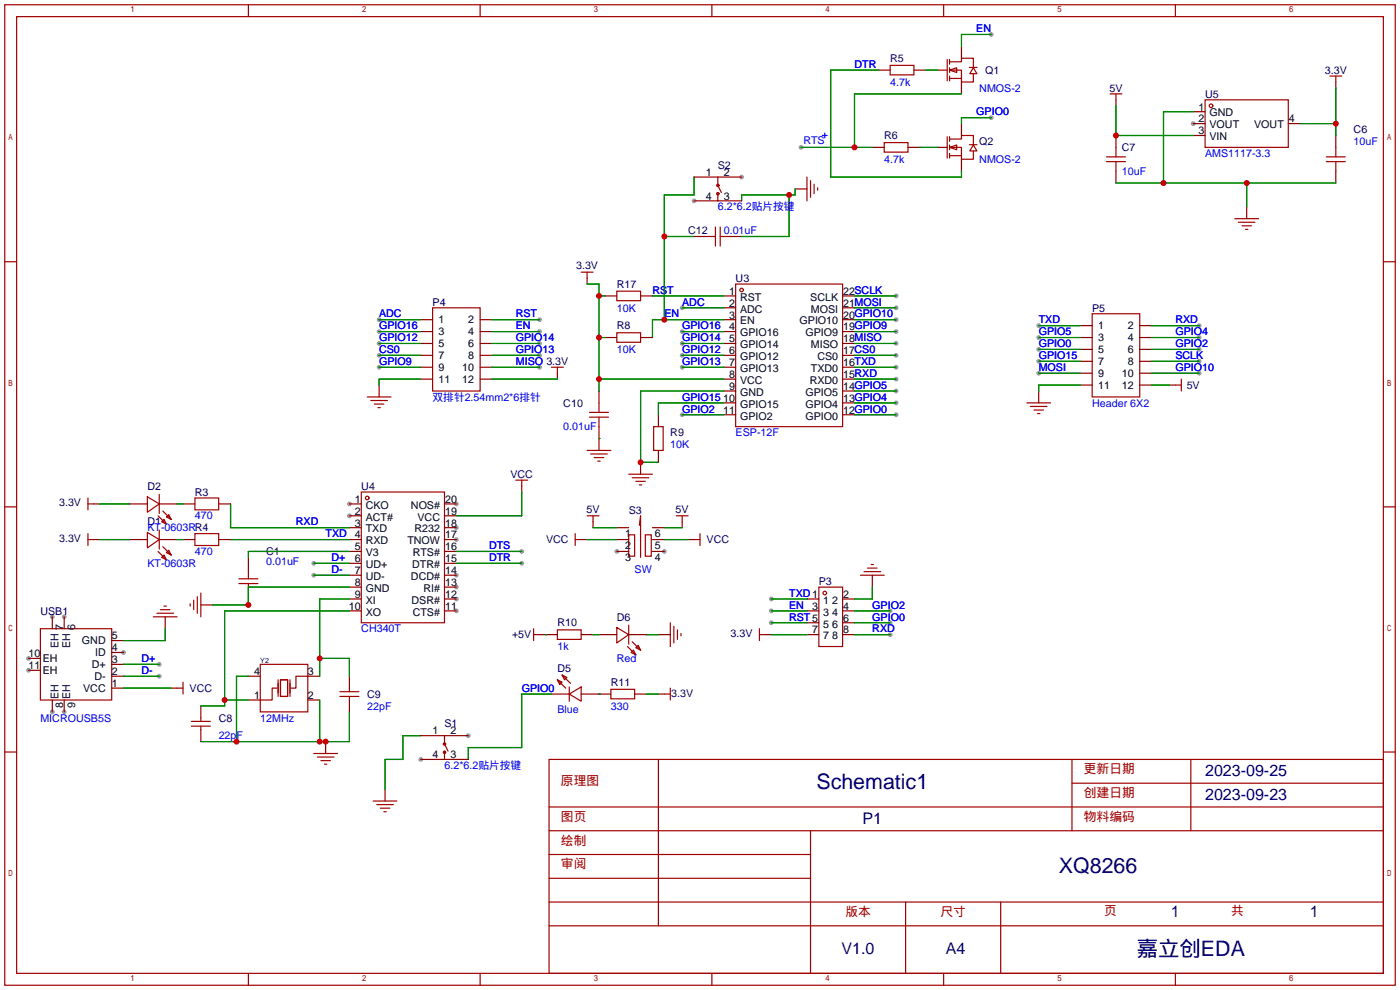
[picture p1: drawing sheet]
<svg xmlns="http://www.w3.org/2000/svg" width="299mm" height="212mm" viewBox="0 0 299 212" stroke-linecap="round" stroke-linejoin="round" font-family="sans-serif">
<g fill="#999">
<circle cx="74.7" cy="107.7" r=".51"/>
<circle cx="74.7" cy="110.2" r=".51"/>
<circle cx="97.5" cy="130.6" r=".51"/>
<circle cx="97.5" cy="128" r=".51"/>
<circle cx="97.5" cy="125.5" r=".51"/>
<circle cx="97.5" cy="122.9" r=".51"/>
<circle cx="97.5" cy="115.3" r=".51"/>
<circle cx="97.5" cy="112.8" r=".51"/>
<circle cx="97.5" cy="107.7" r=".51"/>
<circle cx="26.4" cy="139.4" r=".51"/>
<circle cx="13.7" cy="131.8" r=".51"/>
<circle cx="11.2" cy="131.8" r=".51"/>
<circle cx="11.2" cy="152.1" r=".51"/>
<circle cx="13.7" cy="152.1" r=".51"/>
<circle cx="6.1" cy="140.7" r=".51"/>
<circle cx="6.1" cy="143.3" r=".51"/>
<circle cx="255" cy="26.4" r=".51"/>
<circle cx="131.8" cy="117.9" r=".51"/>
<circle cx="142" cy="117.9" r=".51"/>
<circle cx="89.9" cy="162.3" r=".51"/>
<circle cx="100.1" cy="157.2" r=".51"/>
<circle cx="148.3" cy="42.9" r=".51"/>
<circle cx="158.5" cy="37.8" r=".51"/>
<circle cx="145.8" cy="70.9" r=".51"/>
<circle cx="81" cy="70.9" r=".51"/>
<circle cx="81" cy="68.3" r=".51"/>
<circle cx="81" cy="73.4" r=".51"/>
<circle cx="81" cy="75.9" r=".51"/>
<circle cx="81" cy="78.5" r=".51"/>
<circle cx="115.3" cy="68.3" r=".51"/>
<circle cx="115.3" cy="70.9" r=".51"/>
<circle cx="115.3" cy="73.4" r=".51"/>
<circle cx="115.3" cy="75.9" r=".51"/>
<circle cx="115.3" cy="78.5" r=".51"/>
<circle cx="111.5" cy="117.9" r=".51"/>
<circle cx="111.5" cy="120.4" r=".51"/>
<circle cx="34" cy="142" r=".51"/>
<circle cx="34" cy="144.5" r=".51"/>
<circle cx="67.1" cy="120.4" r=".51"/>
<circle cx="67.1" cy="122.9" r=".51"/>
<circle cx="164.8" cy="130.6" r=".51"/>
<circle cx="164.8" cy="133.1" r=".51"/>
<circle cx="190.2" cy="130.6" r=".51"/>
<circle cx="190.2" cy="133.1" r=".51"/>
<circle cx="190.2" cy="135.6" r=".51"/>
<circle cx="164.8" cy="128" r=".51"/>
<circle cx="222" cy="72.1" r=".51"/>
<circle cx="222" cy="69.6" r=".51"/>
<circle cx="222" cy="74.7" r=".51"/>
<circle cx="222" cy="77.2" r=".51"/>
<circle cx="222" cy="79.8" r=".51"/>
<circle cx="256.3" cy="69.6" r=".51"/>
<circle cx="256.3" cy="72.1" r=".51"/>
<circle cx="256.3" cy="74.7" r=".51"/>
<circle cx="256.3" cy="77.2" r=".51"/>
<circle cx="256.3" cy="79.8" r=".51"/>
<circle cx="145.8" cy="73.4" r=".51"/>
<circle cx="145.8" cy="75.9" r=".51"/>
<circle cx="145.8" cy="78.5" r=".51"/>
<circle cx="145.8" cy="88.6" r=".51"/>
<circle cx="145.8" cy="65.8" r=".51"/>
<circle cx="191.5" cy="63.2" r=".51"/>
<circle cx="191.5" cy="65.8" r=".51"/>
<circle cx="191.5" cy="68.3" r=".51"/>
<circle cx="191.5" cy="70.9" r=".51"/>
<circle cx="191.5" cy="73.4" r=".51"/>
<circle cx="191.5" cy="75.9" r=".51"/>
<circle cx="191.5" cy="78.5" r=".51"/>
<circle cx="191.5" cy="81" r=".51"/>
<circle cx="191.5" cy="83.6" r=".51"/>
<circle cx="191.5" cy="86.1" r=".51"/>
<circle cx="191.5" cy="88.6" r=".51"/>
<circle cx="211.8" cy="7.4" r=".51"/>
<circle cx="211.8" cy="25.1" r=".51"/>
<circle cx="171.2" cy="31.5" r=".51"/>
</g>
<g fill="none" stroke="#a10000" stroke-width=".25">
<path d="M1 1h297.2v209.6h-297.2zM3.6 3.6h292.1v204.4h-292.1zM53.1 1v2.6M102.6 1v2.6M152.1 1v2.6M190.2 14h5.1v2h-5.1zM201.7 1v2.6M202.4 12.7v4.6M202.9 15h2.6v2.5h2.5v-1.8M202.9 13.2h2.6v-.8h2.5v2.1M202.9 15l1.6-.5v1zM202.9 12.7v1"/>
<path d="M202.9 14.5v1M202.9 16.3v1M202.9 16.8h2.6M207.2 14.4h1.6M208 14.5l.8 1.2h-1.5zM251.2 1v2.6M284.2 16.3h2.6M285.5 16.3v1.2M153.4 37.8v1.8l.8 1.5M172.5 37.8v5.1M173.2 38.6v3.6M174 39.4v2"/>
<path d="M189 30.5h5.1v2h-5.1zM202.4 29.2v4.6M202.9 31.5h2.6v2.5h2.5v-1.7M202.9 29.7h2.6v-.7h2.5v2M202.9 31.5l1.6-.5v1zM202.9 29.2v1M202.9 31v1M202.9 32.8v1M202.9 33.3h2.6M207.2 30.9h1.6M208 31l.8 1.3h-1.5zM236.5 34.5h4"/>
<path d="M236.5 33.5h4M237.2 20.1h2.6M238.5 20.1v1.2M238.5 31.5v2M238.5 34.5v2.1M257.6 21.3h17.7v10.2h-17.7zM283.5 34.5h4M283.5 33.5h4M285.5 31.5v2M285.5 34.5v2.1M1 55.9h2.6M124.2 58.2h2.5"/>
<path d="M125.5 58.2v1.2M150.9 50.5h2M152.9 48.5v4.1M153.4 41.1v1.8M153.9 48.5v4.1M153.9 50.5h2.1M174.8 40.1v.5M263.9 46.7h5.1M264.7 47.5h3.5M265.4 48.3h2.1M266.2 49h.5M295.7 55.9h2.5"/>
<path d="M92.5 65.8h10.1v17.8h-10.1zM117.9 78.5h2.5M119.1 78.5v1.3M131.8 62.2h5.1v2.1h-5.1zM131.8 71.1h5.1v2.1h-5.1zM157.2 60.7h22.9v30.5h-22.9zM233.4 67.1h10.2v17.7h-10.2zM78.5 84.8h5.1M79.2 85.6h3.6M80 86.4h2M80.8 87.1h.5M125.5 96.3h5.1"/>
<path d="M126 89.2h4M126 88.1h4M126.2 97h3.6M127 97.8h2M127.8 98.6h.5M128 86.1v2M128 89.2v2M139.7 91.2h2v5.1h-2zM219.5 86.1h5M220.2 86.9h3.6M221 87.6h2M221.7 88.4h.5"/>
<path d="M251.2 82.3h1.3M252.5 81v2.6M1 108.3h2.6M18.8 106.4v2.6M18.8 114v2.6M18.8 107.7h1.3M18.8 115.3h1.3M31.5 113.8l2.5 1.5-2.5 1.8zM31.5 106.2l2.5 1.5-2.5 1.8zM33.8 117.9l1.8 1.7M33.8 110.2l1.8 1.8M34 105.7v4"/>
<path d="M34 113.3v4M34.5 119.1l.6-.5 .5 1zM34.5 111.5l.6-.5 .5 1zM34.8 116.8l1.8 1.8M34.8 109.2l1.8 1.8M36.1 117.6l.5 1-1-.5zM36.1 110l.5 1-1-.5zM41.7 106.4h5v2.6h-5zM41.7 114h5v2.6h-5zM77.2 105.2h17.8v27.9h-17.8zM110.2 102.6h2.6M111.5 102.6v1.3"/>
<path d="M122.9 115.3h1.3M122.9 114v2.6M125.5 110.2h2.5M126.7 110.2v1.3M134.4 114.3h1.2v4.6h-1.2zM134.4 101.3h5M135.1 102.1h3.6M135.9 102.9h2M136.7 112.3l.2-2.1v8.9M136.7 103.6h.5M137.9 114.3h1.3v4.6h-1.3zM144.5 110.2h2.6"/>
<path d="M145.8 110.2v1.3M148.3 115.3h1.3M149.6 114v2.6M295.7 108.3h2.5M8.6 134.4h15.3v15.2h-15.3zM32.8 131.8h5M33.5 131.1h3.6M34.3 130.3h2M35.1 129.5h.5M40.6 129v.5M41.4 128.3v2M42.2 127.5v3.6"/>
<path d="M42.9 126.7v5.1M51.1 124.7h4M51.1 123.7h4M53.1 121.7v2M53.1 124.7v2M114 134.4v2.5M114 135.6h1.3M119.1 134.6h5.1v2.1h-5.1zM131.8 134.1l2.6 1.5-2.6 1.8zM134.1 138.2l1.8 1.8M134.4 133.6v4.1M134.9 139.4l.5-.5 .5 1.1z"/>
<path d="M135.1 137.2l1.8 1.7M135.9 138.4l.5-.5 .5 1zM143.3 133.1v5.1M144 133.9v3.5M144.8 134.6v2.1M145.5 135.4v.5M162.3 135.6h1.3M162.3 134.4v2.5M175 125.5h5.1v12.7h-5.1zM183.9 122.9h5.1M184.7 122.2h3.5M185.4 121.4h2.1"/>
<path d="M186.2 120.6h.5M37.8 147.1h1.3M39.1 145.8v2.5M40.9 155.2h4.1M40.9 154.2h4.1M42.9 153.4v.8M42.9 155.2v.8M55.6 142h10.2v10.1h-10.2zM59.2 147.1h-1v2.5h-2.6M59.4 145.3v3.5M59.9 145.3h1.6v3.5h-1.6zM62 145.3v3.5"/>
<path d="M65.8 144.5h-2.6v2.6h-1M72.6 148.8h4.1M72.6 147.8h4.1M74.7 147.1v.7M74.7 148.8v.8M95 157.2v1.8l.8 1.5M119.1 145.3l1 .5-.5 .5zM119.1 145.3l1.8 1.8M120.1 144.3l1.1 .5-.6 .5zM120.1 144.3l1.8 1.8M121.7 148.3l2.5-1.5v3.1zM121.7 146.8v3.1"/>
<path d="M130.6 147.3h5v2.1h-5zM142 148.3h1.3M143.3 147.1v2.5M1 160.7h2.6M67.1 161h5M67.8 161.8h3.6M68.6 162.6h2M69.3 163.3h.5M79.8 171.2h5M80.5 172h3.6M81.3 172.7h2M82 173.5h.5"/>
<path d="M95 160.5v1.8M117.3 162.3h178.4v45.7h-178.4zM117.3 177.5h178.4M117.3 172.5h178.4M140.7 162.3v35.6M173.2 177.5v30.5M229.1 162.3v15.2M229.1 167.4h66.6M254.5 162.3v15.2M295.7 160.7h2.5M117.3 182.6h55.9M117.3 197.9h178.4"/>
<path d="M117.3 192.8h178.4M117.3 187.7h55.9M193.5 192.8v15.2M213.9 192.8v15.2M53.1 208v2.6M102.6 208v2.6M152.1 208v2.6M201.7 208v2.6M251.2 208v2.6"/>
<circle cx="153.4" cy="39.6" r=".25"/>
<circle cx="258.8" cy="22.6" r=".38"/>
<circle cx="153.4" cy="41.4" r=".25"/>
<circle cx="158.5" cy="62" r=".38"/>
<circle cx="78.5" cy="106.4" r=".38"/>
<circle cx="176.3" cy="126.7" r=".38"/>
<circle cx="95" cy="159" r=".25"/>
<circle cx="95" cy="160.8" r=".25"/>
</g>
<g fill="none" stroke="#870000" stroke-width=".25">
<path d="M187.7 15h2.5M195.3 15h2.6M200.4 15h2M205.5 9.9v2.5M205.5 17.5v2.6M285.5 17.5v1.3M148.3 37.8h10.2M186.4 31.5h2.6M194.1 31.5h2.5M200.4 31.5h2M205.5 26.4v2.6M205.5 34v2.6"/>
<path d="M238.5 21.3v1.3M238.5 29v2.5M238.5 36.6v2.5M255 23.9h2.6M255 26.4h2.6M255 29h2.6M275.3 26.4h2.6M285.5 29v2.5M285.5 36.6v2.5M125.5 59.4v1.3M148.3 50.5h2.6M148.3 42.9h10.2"/>
<path d="M156 50.5h2.5M169.9 40.4h2.6M266.4 44.2v2.5M89.9 68.3h2.6M89.9 70.9h2.6M89.9 73.4h2.6M89.9 75.9h2.6M89.9 78.5h2.6M102.6 68.3h2.6M102.6 70.9h2.6M102.6 73.4h2.6M102.6 75.9h2.6"/>
<path d="M102.6 78.5h2.6M119.1 79.8v1.2M129.3 63.2h2.5M129.3 72.1h2.5M136.9 63.2h2.5M136.9 72.1h2.5M154.7 63.2h2.5M154.7 65.8h2.5M154.7 68.3h2.5M154.7 70.9h2.5M154.7 73.4h2.5M154.7 75.9h2.5"/>
<path d="M154.7 78.5h2.5M180.1 63.2h2.5M180.1 65.8h2.5M180.1 68.3h2.5M180.1 70.9h2.5M180.1 73.4h2.5M180.1 75.9h2.5M180.1 78.5h2.5M230.9 69.6h2.5M230.9 72.1h2.5M230.9 74.7h2.5M230.9 77.2h2.5"/>
<path d="M230.9 79.8h2.5M243.6 69.6h2.5M243.6 72.1h2.5M243.6 74.7h2.5M243.6 77.2h2.5M243.6 79.8h2.5M81 82.3v2.5M89.9 81h2.6M102.6 81h2.6M128 83.6v2.5M128 91.2v5.1M136.9 98.8v2.5"/>
<path d="M140.7 88.6v2.6M140.7 96.3v2.5M154.7 81h2.5M154.7 83.6h2.5M154.7 86.1h2.5M154.7 88.6h2.5M180.1 81h2.5M180.1 83.6h2.5M180.1 86.1h2.5M180.1 88.6h2.5M222 83.6v2.5M230.9 82.3h2.5"/>
<path d="M243.6 82.3h2.5M249.9 82.3h1.3M20.1 107.7h1.2M20.1 115.3h1.2M27.7 107.7h3.8M27.7 115.3h3.8M34 107.7h3.8M34 115.3h3.8M39.1 107.7h2.6M39.1 115.3h2.6M46.7 107.7h2.6M46.7 115.3h2.6"/>
<path d="M53.1 119.1v2.6M74.7 107.7h2.5M74.7 110.2h2.5M74.7 112.8h2.5M74.7 115.3h2.5M74.7 117.9h2.5M95 107.7h2.5M95 110.2h2.5M95 112.8h2.5M95 115.3h2.5M95 117.9h2.5M111.5 103.9v1.3"/>
<path d="M124.2 115.3h1.3M126.7 111.5v1.3M131.8 112.8h2.6M131.8 115.3h2.6M131.8 117.9h2.6M139.4 112.8h2.6M139.4 115.3h2.6M139.4 117.9h2.6M145.8 111.5v1.3M147.1 115.3h1.2M11.2 131.8v2.6M13.7 131.8v2.6"/>
<path d="M23.9 139.4h2.5M23.9 136.9h2.5M35.3 131.8v2.6M42.9 129.3h2.6M53.1 126.7v2.6M74.7 120.4h2.5M74.7 122.9h2.5M74.7 125.5h2.5M74.7 128h2.5M74.7 130.6h2.5M95 120.4h2.5M95 122.9h2.5"/>
<path d="M95 125.5h2.5M95 128h2.5M95 130.6h2.5M115.3 135.6h3.8M124.2 135.6h2.5M128 135.6h3.8M134.4 135.6h3.8M140.7 135.6h2.6M163.6 135.6h1.2M172.5 128h2.5M172.5 130.6h2.5M172.5 135.6h2.5"/>
<path d="M172.5 133.1h2.5M180.1 128h2.5M180.1 130.6h2.5M180.1 135.6h2.5M180.1 133.1h2.5M186.4 122.9v2.6M6.1 140.7h2.5M6.1 143.3h2.5M11.2 149.6v2.5M13.7 149.6v2.5M23.9 147.1h2.5M23.9 144.5h2.5"/>
<path d="M23.9 142h2.5M36.6 147.1h1.2M42.9 150.9v2.5M42.9 156v2.5M53.1 144.5h2.5M53.1 149.6h2.5M65.8 144.5h2.5M65.8 149.6h2.5M69.6 158.5v2.5M74.7 144.5v2.6M74.7 149.6v2.5M89.9 157.2h10.2"/>
<path d="M117.9 148.3h3.8M124.2 148.3h6.4M135.6 148.3h2.6M140.7 148.3h1.3M82.3 168.7v2.5M89.9 162.3h10.2"/>
</g>
<g fill="none" stroke="#008700" stroke-width=".25">
<path d="M187.7 15h-10.2v22.8h28v-1.2M197.9 15h2.5M211.8 7.4h-6.3v2.5M285.5 18.8v10.2M148.3 37.8v3.9h-6.3v26.6M171.2 31.5h15.2M196.6 31.5h3.8M205.5 20.1h-22.9v11.4M211.8 25.1h-6.3v1.3M238.5 39.1h47M238.5 22.6v6.4h16.5M255 23.9h-6.3v15.2"/>
<path d="M266.4 39.1v5.1M277.9 26.4h7.6M142 50.5h6.3M168.7 41.7v8.8h-10.2M169.9 40.4v1.3h-11.4v1.2M81 70.9h8.9M81 68.3h8.9M81 73.4h8.9M81 75.9h8.9M81 78.5h8.9M105.2 70.9h10.1M105.2 68.3h10.1"/>
<path d="M105.2 73.4h10.1M105.2 75.9h10.1M105.2 78.5h10.1M125.5 60.7h2.5v22.9M128 72.1h1.3M128 63.2h1.3M139.4 63.2h15.3M145.8 70.9h8.9M145.8 73.4h8.9M145.8 75.9h8.9M145.8 78.5h8.9M145.8 65.8h8.9"/>
<path d="M154.7 68.3h-15.3v3.8M182.6 70.9h8.9M182.6 68.3h8.9M182.6 73.4h8.9M182.6 75.9h8.9M182.6 78.5h8.9M182.6 63.2h8.9M182.6 65.8h8.9M222 72.1h8.9M222 69.6h8.9M222 74.7h8.9M222 77.2h8.9"/>
<path d="M222 79.8h8.9M246.1 72.1h10.2M246.1 69.6h10.2M246.1 74.7h10.2M246.1 77.2h10.2M246.1 79.8h10.2M89.9 81h-8.9v1.3M105.2 81h13.9M128 93.7h.1M128 81h26.7M145.8 88.6h8.9M154.7 83.6h-17.8v15.2h3.8"/>
<path d="M154.7 86.1h-14v2.5M182.6 81h8.9M182.6 88.6h8.9M182.6 83.6h8.9M182.6 86.1h8.9M230.9 82.3h-8.9v1.3M246.1 82.3h3.8M21.3 115.3h6.4M21.3 107.7h6.4M37.8 115.3h1.3M37.8 107.7h1.3M49.3 107.7v5.1h25.4"/>
<path d="M49.3 115.3h25.4M74.7 117.9h-21.6v1.2M97.5 117.9h14M111.5 105.2v5h-14M125.5 115.3h6.3M126.7 112.8h5.1M142 112.8h3.8M142 115.3h5.1M35.3 134.4v2.5h-8.9M67.1 120.4h7.6M67.1 122.9h7.6M74.7 125.5h-21.6v3.8h-7.6"/>
<path d="M74.7 130.6h-26.7v20.3h-5.1M74.7 128h-6.4v16.5M97.5 120.4h14M116.6 135.6h.1M126.7 135.6h1.3M138.2 135.6h2.5M164.8 135.6h7.7M164.8 130.6h7.7M164.8 133.1h7.7M164.8 128h7.7M182.6 135.6h7.6M182.6 130.6h7.6"/>
<path d="M182.6 133.1h7.6M186.4 125.5v2.5h-3.8M26.4 142h7.6M26.4 144.5h7.6M26.4 147.1h10.2M48 149.6h5.1M53.1 144.5h-2.6v14M68.3 149.6v8.9M68.3 140.7h6.4v3.8M74.7 152.1v6.4h-31.8M89.9 157.2h-3.8v5.1h-3.8v6.4M117.9 148.3h-6.4v11.5h-11.4v2.5"/>
<path d="M128 148.3h.1M138.2 148.3h2.5"/>
</g>
<path d="M175.8 29h1M176.3 28.4v1.1" fill="none" stroke="#00f" stroke-width=".25"/>
<g fill="#c00">
<circle cx="53.1" cy="129.3" r=".63"/>
<circle cx="142" cy="68.3" r=".63"/>
<circle cx="142" cy="50.5" r=".63"/>
<circle cx="128" cy="63.2" r=".63"/>
<circle cx="128" cy="72.1" r=".63"/>
<circle cx="128" cy="81" r=".63"/>
<circle cx="168.7" cy="41.7" r=".63"/>
<circle cx="136.9" cy="98.8" r=".63"/>
<circle cx="285.5" cy="26.4" r=".63"/>
<circle cx="248.7" cy="39.1" r=".63"/>
<circle cx="266.4" cy="39.1" r=".63"/>
<circle cx="238.5" cy="29" r=".63"/>
<circle cx="182.6" cy="31.5" r=".63"/>
<circle cx="69.6" cy="158.5" r=".63"/>
<circle cx="68.3" cy="158.5" r=".63"/>
<circle cx="50.5" cy="158.5" r=".63"/>
<circle cx="48" cy="149.6" r=".63"/>
<circle cx="68.3" cy="140.7" r=".63"/>
</g>
<g font-size="4.6" fill="#000080">
<text x="174.5" y="168.7">Schematic1</text>
<text x="226.3" y="186.5">XQ8266</text>
<text x="242.9" y="204.3">嘉立创EDA</text>
</g>
<g font-size="3.4" fill="#000080">
<text x="257.6" y="165.8">2023-09-25</text>
<text x="257.6" y="170.9">2023-09-23</text>
<text x="184.3" y="176">P1</text>
<text x="250.3" y="196.1">1</text>
<text x="280" y="196.1">1</text>
<text x="179.9" y="203.9">V1.0</text>
<text x="202.1" y="203.9">A4</text>
</g>
<g font-size="2.7" fill="#a00000">
<text x="119.9" y="167.8">原理图</text>
<text x="231.6" y="165.3">更新日期</text>
<text x="231.6" y="170.3">创建日期</text>
<text x="119.9" y="175.4">图页</text>
<text x="231.6" y="175.4">物料编码</text>
<text x="119.9" y="185.6">审阅</text>
<text x="119.9" y="180.5">绘制</text>
<text x="180.7" y="195.7">版本</text>
<text x="201" y="195.7">尺寸</text>
<text x="236" y="195.5">页</text>
<text x="263.1" y="195.5">共</text>
</g>
<g font-size="2.3" fill="#00f">
<text x="208.7" y="6.9">EN</text>
<text x="182.6" y="14.5">DTR</text>
<text x="190.2" y="18.3">4.7k</text>
<text x="209.3" y="19.6">NMOS-2</text>
<text x="208.7" y="24.7">GPIO0</text>
<text x="171.7" y="30.8">RTS</text>
<text x="189" y="34.8">4.7k</text>
<text x="209.3" y="34.8">NMOS-2</text>
<text x="257.6" y="33.6">AMS1117-3.3</text>
<text x="289.3" y="31">10uF</text>
<text x="239.8" y="37.4">10uF</text>
<text x="153.4" y="45">6.2*6.2贴片按键</text>
<text x="154.7" y="50.1">0.01uF</text>
<text x="139.4" y="62.8">RST</text>
<text x="145.8" y="65.3">ADC</text>
<text x="81" y="70.4">GPIO16</text>
<text x="81" y="67.8">ADC</text>
<text x="110.2" y="67.8">RST</text>
<text x="110.2" y="70.4">EN</text>
<text x="131.8" y="66.6">10K</text>
<text x="142" y="67.8">EN</text>
<text x="145.8" y="70.4">GPIO16</text>
<text x="222" y="71.7">GPIO5</text>
<text x="222" y="69.1">TXD</text>
<text x="251.2" y="69.1">RXD</text>
<text x="251.2" y="71.7">GPIO4</text>
<text x="81" y="72.9">GPIO12</text>
<text x="81" y="75.5">CS0</text>
<text x="110.2" y="72.9">GPIO14</text>
<text x="110.2" y="75.5">GPIO13</text>
<text x="131.8" y="75.5">10K</text>
<text x="145.8" y="72.9">GPIO14</text>
<text x="145.8" y="75.5">GPIO12</text>
<text x="222" y="74.2">GPIO0</text>
<text x="222" y="76.7">GPIO15</text>
<text x="251.2" y="74.2">GPIO2</text>
<text x="251.2" y="76.7">SCLK</text>
<text x="81" y="78">GPIO9</text>
<text x="110.2" y="78">MISO 3.3V</text>
<text x="145.8" y="78">GPIO13</text>
<text x="222" y="79.3">MOSI</text>
<text x="251.2" y="79.3">GPIO10</text>
<text x="92.5" y="85.6">双排针2.54mm2*6排针</text>
<text x="145.8" y="88.2">GPIO2</text>
<text x="145.8" y="85.6">GPIO15</text>
<text x="233.4" y="86.9">Header 6X2</text>
<text x="120.4" y="92">0.01uF</text>
<text x="143.3" y="95.8">10K</text>
<text x="157.2" y="93.2">ESP-12F</text>
<text x="31.5" y="113.6">KT-0603RR4</text>
<text x="41.7" y="111">470</text>
<text x="63.2" y="112.3">RXD</text>
<text x="41.7" y="118.6">470</text>
<text x="69.6" y="114.8">TXD</text>
<text x="70.9" y="119.9">D+</text>
<text x="104.5" y="117.4">DTS</text>
<text x="104.5" y="119.9">DTR</text>
<text x="31.5" y="121.2">KT-0603R</text>
<text x="56.9" y="120.7">0.01uF</text>
<text x="70.9" y="122.5">D-</text>
<text x="135.6" y="122.5">SW</text>
<text x="168.7" y="130.1">EN</text>
<text x="168.7" y="127.5">TXD1</text>
<text x="186.4" y="130.1">GPIO2</text>
<text x="77.2" y="135.2">CH340T</text>
<text x="168.7" y="132.6">RST5</text>
<text x="186.4" y="132.6">GPIO0</text>
<text x="186.4" y="135.2">RXD</text>
<text x="30.2" y="141.5">D+</text>
<text x="119.1" y="139">1k</text>
<text x="131.8" y="141.5">Red</text>
<text x="30.2" y="144">D-</text>
<text x="111.5" y="147.9">GPIO0</text>
<text x="8.6" y="154.2">MICROUSB5S</text>
<text x="55.6" y="154.2">12MHz</text>
<text x="78.5" y="151.7">22pF</text>
<text x="119.1" y="152.4">Blue</text>
<text x="130.6" y="151.7">330</text>
<text x="46.7" y="158">22pF</text>
<text x="95" y="164.4">6.2*6.2贴片按键</text>
</g>
<g font-size="2.3" fill="#000080">
<text x="190.2" y="13.2">R5</text>
<text x="210.6" y="15.8">Q1</text>
<text x="283.1" y="15.8">3.3V</text>
<text x="237.1" y="19.6">5V</text>
<text x="257.6" y="20.9">U5</text>
<text x="189" y="29.7">R6</text>
<text x="289.3" y="28.5">C6</text>
<text x="209.3" y="31">Q2</text>
<text x="239.8" y="32.3">C7</text>
<text x="153.4" y="36.1">S2</text>
<text x="147.1" y="50.1">C12</text>
<text x="123.1" y="57.6">3.3V</text>
<text x="92.5" y="65.3">P4</text>
<text x="131.8" y="61.5">R17</text>
<text x="157.2" y="60.2">U3</text>
<text x="131.8" y="70.4">R8</text>
<text x="233.4" y="66.6">P5</text>
<text x="253.6" y="83.1">5V</text>
<text x="120.4" y="86.9">C10</text>
<text x="143.3" y="93.2">R9</text>
<text x="31.5" y="104.7">D2</text>
<text x="41.7" y="105.9">R3</text>
<text x="77.2" y="104.7">U4</text>
<text x="109.1" y="102.1">VCC</text>
<text x="12.6" y="108.2">3.3V</text>
<text x="31.5" y="112.3">D1</text>
<text x="125.3" y="109.6">5V</text>
<text x="134.4" y="109.8">S3</text>
<text x="144.4" y="109.6">5V</text>
<text x="12.6" y="115.9">3.3V</text>
<text x="56.9" y="118.6">C1</text>
<text x="116.7" y="116">VCC</text>
<text x="151" y="116">VCC</text>
<text x="175" y="125">P3</text>
<text x="8.6" y="131.3">USB1</text>
<text x="109.4" y="136.3">+5V</text>
<text x="119.1" y="133.9">R10</text>
<text x="131.8" y="132.6">D6</text>
<text x="156.1" y="136.2">3.3V</text>
<text x="119.1" y="143.5">D5</text>
<text x="40.5" y="147.9">VCC</text>
<text x="78.5" y="149.1">C9</text>
<text x="130.6" y="146.6">R11</text>
<text x="143.4" y="148.9">3.3V</text>
<text x="46.7" y="154.2">C8</text>
<text x="95" y="155.5">S1</text>
</g>
<g font-size="2.3">
<text x="256.2" y="23.6">1</text>
<text x="256.2" y="26.2">2</text>
<text x="256.2" y="28.7">3</text>
<text x="258.5" y="24.9">GND</text>
<text x="258.5" y="27.4">VOUT</text>
<text x="258.5" y="30">VIN</text>
<text x="268" y="27.4">VOUT</text>
<text x="275.5" y="26.2">4</text>
<text x="150.9" y="37.6">1</text>
<text x="154.7" y="37.6">2</text>
<text x="150.9" y="42.7">4</text>
<text x="154.7" y="42.7">3</text>
<text x="155.8" y="63">1</text>
<text x="155.8" y="65.5">2</text>
<text x="158.2" y="64.3">RST</text>
<text x="173.2" y="64.3">SCLK</text>
<text x="180.2" y="65.5">21MOSI</text>
<text x="180.2" y="63">22SCLK</text>
<text x="93.7" y="69.1">1</text>
<text x="93.7" y="71.6">3</text>
<text x="100.1" y="69.1">2</text>
<text x="100.1" y="71.6">4</text>
<text x="155.8" y="68.1">3</text>
<text x="155.8" y="70.6">4</text>
<text x="158.2" y="66.8">ADC</text>
<text x="158.2" y="69.3">EN</text>
<text x="158.2" y="71.9">GPIO16</text>
<text x="170.9" y="69.3">GPIO10</text>
<text x="172.2" y="71.9">GPIO9</text>
<text x="173.3" y="66.8">MOSI</text>
<text x="180.2" y="70.6">19GPIO9</text>
<text x="180.2" y="68.1">20GPIO10</text>
<text x="234.7" y="70.4">1</text>
<text x="241" y="70.4">2</text>
<text x="93.7" y="74.2">5</text>
<text x="93.7" y="76.7">7</text>
<text x="100.1" y="74.2">6</text>
<text x="100.1" y="76.7">8</text>
<text x="155.8" y="73.2">5</text>
<text x="155.8" y="75.7">6</text>
<text x="158.2" y="74.4">GPIO14</text>
<text x="158.2" y="77">GPIO12</text>
<text x="173.3" y="74.4">MISO</text>
<text x="174.7" y="77">CS0</text>
<text x="180.2" y="75.7">17CS0</text>
<text x="180.2" y="73.2">18MISO</text>
<text x="234.7" y="72.9">3</text>
<text x="234.7" y="75.4">5</text>
<text x="234.7" y="78">7</text>
<text x="241" y="72.9">4</text>
<text x="241" y="75.4">6</text>
<text x="241" y="78">8</text>
<text x="93.7" y="79.3">9</text>
<text x="93.7" y="81.8">11</text>
<text x="98.8" y="79.3">10</text>
<text x="98.8" y="81.8">12</text>
<text x="155.8" y="78.2">7</text>
<text x="155.8" y="80.8">8</text>
<text x="155.8" y="83.3">9</text>
<text x="158.2" y="79.5">GPIO13</text>
<text x="158.2" y="82">VCC</text>
<text x="173" y="82">RXD0</text>
<text x="173.3" y="79.5">TXD0</text>
<text x="180.2" y="83.3">14GPIO5</text>
<text x="180.2" y="80.8">15RXD</text>
<text x="180.2" y="78.2">16TXD</text>
<text x="234.7" y="80.5">9</text>
<text x="234.7" y="83.1">11</text>
<text x="239.8" y="80.5">10</text>
<text x="239.8" y="83.1">12</text>
<text x="154.6" y="85.9">10</text>
<text x="154.6" y="88.4">11</text>
<text x="158.2" y="84.6">GND</text>
<text x="158.2" y="87.1">GPIO15</text>
<text x="158.2" y="89.7">GPIO2</text>
<text x="172.2" y="89.7">GPIO0</text>
<text x="172.2" y="87.1">GPIO4</text>
<text x="172.2" y="84.6">GPIO5</text>
<text x="180.2" y="88.4">12GPIO0</text>
<text x="180.2" y="85.9">13GPIO4</text>
<text x="75.8" y="107.4">1</text>
<text x="95.1" y="107.4">20</text>
<text x="75.8" y="110">2</text>
<text x="75.8" y="112.5">3</text>
<text x="78.2" y="108.7">CKO</text>
<text x="78.2" y="111.3">ACT#</text>
<text x="78.2" y="113.8">TXD</text>
<text x="87.8" y="108.7">NOS#</text>
<text x="88.6" y="113.8">R232</text>
<text x="89.2" y="111.3">VCC</text>
<text x="95.1" y="112.5">18</text>
<text x="95.1" y="110">19</text>
<text x="75.8" y="115.1">4</text>
<text x="75.8" y="117.6">5</text>
<text x="78.2" y="116.3">RXD</text>
<text x="78.2" y="118.9">V3</text>
<text x="87.1" y="116.3">TNOW</text>
<text x="88.2" y="118.9">RTS#</text>
<text x="95.1" y="117.6">16</text>
<text x="95.1" y="115.1">17</text>
<text x="133.6" y="114.8">1</text>
<text x="133.6" y="117.4">2</text>
<text x="133.6" y="119.9">3</text>
<text x="139.9" y="119.9">4</text>
<text x="139.9" y="117.4">5</text>
<text x="139.9" y="114.8">6</text>
<text x="75.8" y="120.1">6</text>
<text x="75.8" y="122.7">7</text>
<text x="75.8" y="125.2">8</text>
<text x="78.2" y="121.4">UD+</text>
<text x="78.2" y="124">UD-</text>
<text x="87.8" y="124">DCD#</text>
<text x="88.1" y="121.4">DTR#</text>
<text x="95.1" y="125.2">13</text>
<text x="95.1" y="122.7">14</text>
<text x="95.1" y="120.1">15</text>
<text x="74.5" y="130.3">10</text>
<text x="75.8" y="127.8">9</text>
<text x="78.2" y="126.5">GND</text>
<text x="78.2" y="129">XI</text>
<text x="78.2" y="131.6">XO</text>
<text x="88" y="129">DSR#</text>
<text x="88.2" y="131.6">CTS#</text>
<text x="90.5" y="126.5">RI#</text>
<text x="95.1" y="130.3">11</text>
<text x="95.1" y="127.8">12</text>
<text x="173.6" y="130.3">3</text>
<text x="175.9" y="129">1</text>
<text x="175.9" y="131.6">3</text>
<text x="177.9" y="131.6">4</text>
<text x="177.9" y="129">2</text>
<text x="180.2" y="130.3">4</text>
<text x="180.2" y="127.8">2</text>
<text x="13.5" y="134.6" transform="rotate(-90 13.5 134.6)">7</text>
<text x="16" y="134.6" transform="rotate(-90 16 134.6)">6</text>
<text x="17.5" y="137.7">GND</text>
<text x="23.9" y="136.7">5</text>
<text x="173.6" y="135.4">7</text>
<text x="175.9" y="134.1">5</text>
<text x="175.9" y="136.7">7</text>
<text x="177.9" y="136.7">8</text>
<text x="177.9" y="134.1">6</text>
<text x="180.2" y="135.4">8</text>
<text x="180.2" y="132.8">6</text>
<text x="6.1" y="140.5">10</text>
<text x="6.1" y="143">11</text>
<text x="9.1" y="141.5">EH</text>
<text x="12.5" y="138.5" transform="rotate(-90 12.5 138.5)">EH</text>
<text x="15" y="138.5" transform="rotate(-90 15 138.5)">EH</text>
<text x="19.6" y="142.8">D+</text>
<text x="20.3" y="140.2">ID</text>
<text x="23.9" y="141.7">3</text>
<text x="23.9" y="139.2">4</text>
<text x="9.1" y="144">EH</text>
<text x="12.5" y="149.3" transform="rotate(-90 12.5 149.3)">EH</text>
<text x="15" y="149.3" transform="rotate(-90 15 149.3)">EH</text>
<text x="17.8" y="147.8">VCC</text>
<text x="20.2" y="145.3">D-</text>
<text x="23.9" y="146.8">1</text>
<text x="23.9" y="144.3">2</text>
<text x="54.4" y="149.4">1</text>
<text x="54.4" y="144.3">4</text>
<text x="65.8" y="144.3">3</text>
<text x="65.8" y="149.4">2</text>
<text x="13.5" y="151.4" transform="rotate(-90 13.5 151.4)">8</text>
<text x="16" y="151.4" transform="rotate(-90 16 151.4)">9</text>
<text x="92.5" y="157">1</text>
<text x="96.3" y="157">2</text>
<text x="92.5" y="162.1">4</text>
<text x="96.3" y="162.1">3</text>
</g>
<text font-size="1.5" fill="#000080" x="55.6" y="141.7">Y2</text>
</svg>
